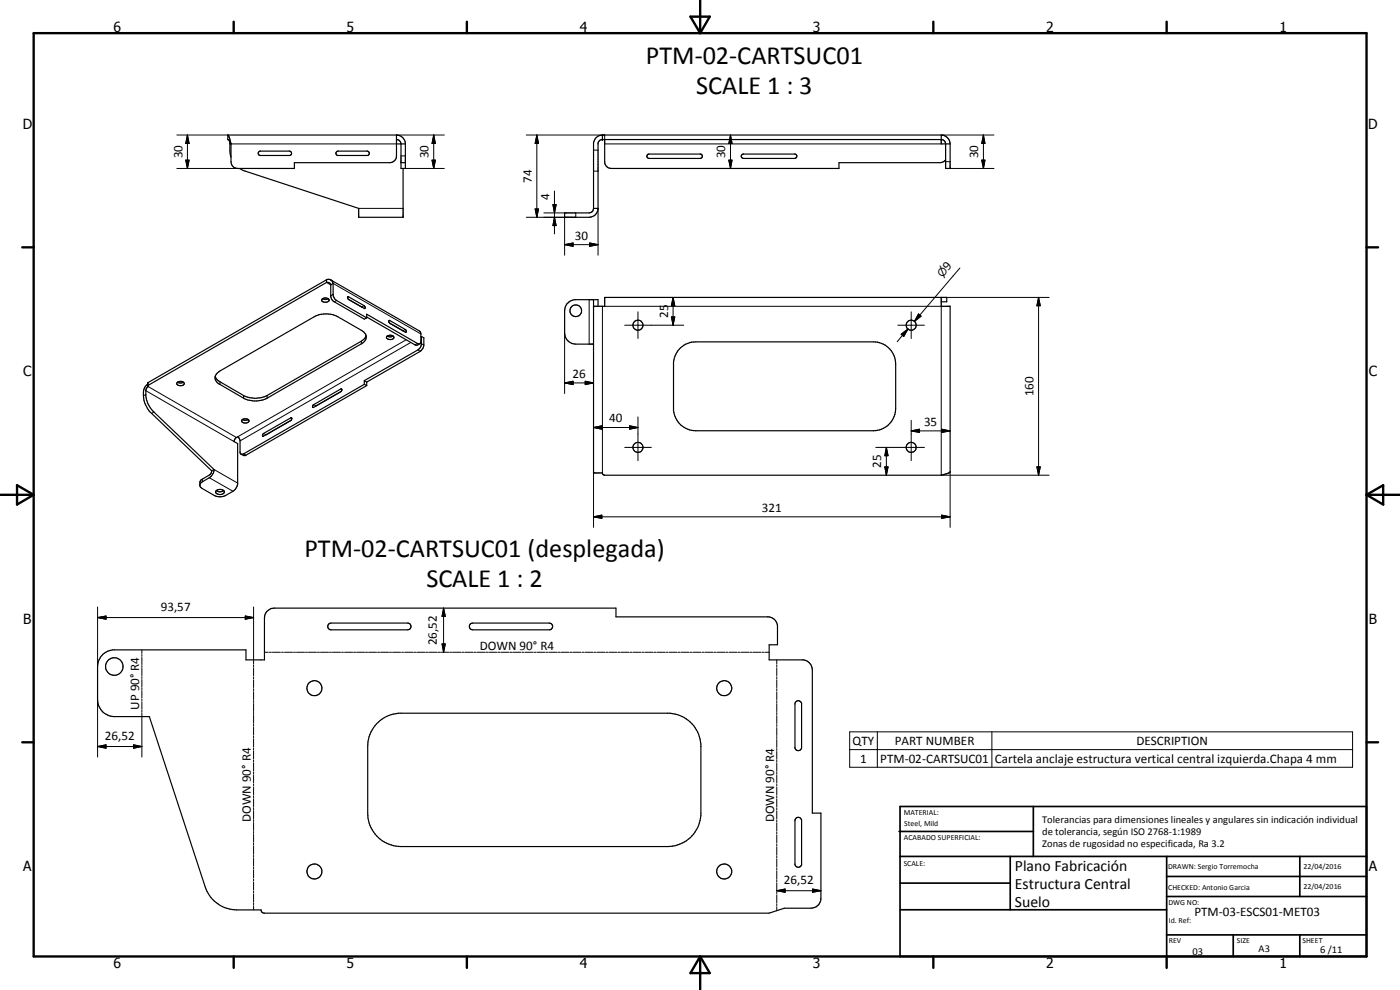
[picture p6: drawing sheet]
<svg xmlns="http://www.w3.org/2000/svg" width="420mm" height="297mm" viewBox="0 0 420 297" stroke-linecap="round" stroke-linejoin="round" font-family="sans-serif">
<g fill="none" stroke="#000" stroke-width=".35">
<path d="M68.4 40.5h50.6M68.4 40.5v1.4l.9 1.3M68.4 40.5l.4 .6 .5 2.1M68.4 40.6h.1M69 42.5v2.5l.3 2.1M71.9 50.5l1.1 .6 34.6 11.4v2.7h13.4v-14.7M77.7 45.6l.3-.3h9a.69 .69 0 0 1 .5 .7 .69 .69 0 0 1-.5 .7h-9l-.5-.4zM101 45.6l.3-.3h9.1a.69 .69 0 0 1 .4 .7 .69 .69 0 0 1-.4 .7h-9.1l-.4-.4zM119 40.5v6.3a2 2 0 0 1-2 2h-28.7v1.7h-17a2 2 0 0 1-2-2v-5.3M119 41.9l.9 .3 .4 1v7.3h1.4v-7.3M119 43.2h2.7M119 40.5a2.65 2.65 0 0 1 2.7 2.7"/>
<path d="M120.3 48.8h1.4M180.8 41.9l-.8 .2-.5 .8v19.6M180.8 40.5a2.72 2.72 0 0 0-2.7 2.3v19.7M180.8 41.9h101.7l.9 .3 .4 1v7.3h1.3v-7.3M180.8 40.5v1.4M180.8 40.5h101.7M181.5 41.9v6.6a2 2 0 0 0 2 2h68.3v-1.7h30.3l1-.2 .7-.7M194.3 46.4l.3-.2h15.7a.68 .68 0 0 1 .5 .8 .68 .68 0 0 1-.7 .5h-15.3l-.6-.3zM222.6 46.4l.4-.2h15.7a.67 .67 0 0 1 .4 .8 .67 .67 0 0 1-.6 .5h-15.4a.67 .67 0 0 1-.6-.4 .67 .67 0 0 1 .1-.7zM282.5 40.5v2.7h2.6M282.5 40.5a2.75 2.75 0 0 1 2.6 2.7M178.1 62.5a1.3 1.3 0 0 1-1.3 1.4h-7.4v1.3h7.4a2.65 2.65 0 0 0 2.7-2.7"/>
<path d="M178.1 62.5h1.4M96.6 89.8a1.37 1.37 0 0 1 2.2 .2 1.23 1.23 0 0 1-1.2 .7 1.23 1.23 0 0 1-1-.7zM96.8 89.6a1.61 1.61 0 0 0 1.7 0M98 83.9l.8-.1 .5 .2M98 83.9v.9M98 84.8a1.03 1.03 0 0 1 1.3 .7M98 84.8l-53.7 30.9M98 83.9l-53.6 31M99.3 84l26.6 15.3 .4 .9v2.2l-.3 .7M99.3 85.5v3.5l.6 1.3 9.4 5.5 .8-.4M99.3 84l.7 1M100 85v3.6l.4 1 9.7 5.8"/>
<path d="M100 85l-.7 .5M104.3 89.1l5 2.6 .2 .8-.1 .1-4.8-2.7zM104.6 89.8l3.9 2.3M108.5 92.1h.1M110.1 95.1l14.4 8.4 .6 .1 .9-.5M110.1 95.4v-1.1l15.2 8.7 .7 .1M116.7 96.2h.3l4.6 2.6a.41 .41 0 0 1 .4 .5 .41 .41 0 0 1-.4 .4l-4.6-2.7zM120.9 99.2v.1M179.5 91.9v-2h-7.1a3.5 3.5 0 0 0-3 3.3v6.7a3.4 3.4 0 0 0 3.4 3.4h5.3M282.5 89.2v2.7h2.6v49.7l-.3 .3-2.3 .7h-101l-.6-.4-.1-.3h-2.7v-52M282.5 90.6h1.6v-1.4h-102.6v2.7h-3.4M44.3 115.3a3.9 3.9 0 0 0-1.2 4.3 8 8 0 0 0 2.4 4.4l18 17.3"/>
<path d="M44.4 114.9l.1 1.1-.6 .6a4.4 4.4 0 0 0 .2 3.6l.8 1.8 .9 1.3 18.5 17.6M44.4 114.9h.1M53.1 114.9a1.23 1.23 0 0 1 2.2 .3 1.15 1.15 0 0 1-1.2 .6 1.15 1.15 0 0 1-1-.9zM53.3 114.7l.9 .2 .9-.2M65.1 112.1l.9-.8 28.3-16.3a7.8 7.8 0 0 1 7.1 0l7 4.1a2.15 2.15 0 0 1 1.5 2 2.15 2.15 0 0 1-1.5 2.1l-28.2 16.3a7.8 7.8 0 0 1-7.1 0l-7.1-4.1a2 2 0 0 1-.9-3.3zM102.3 117.5l-7.5 4.3M109.3 115.3l-36.2 20.9-.8 .1M109.3 115.3l.8 .4M109.3 114.2l.8 .4M109.3 114.2v1.1M109.9 100.7l-.5 .9-1 .8-28.2 16.3a7.8 7.8 0 0 1-7.1 0l-7.4-4.4-.9-.8-.2-.6M110.1 115.7l-36.5 21-1.3-.4"/>
<path d="M110.1 114.6v1.1M116 101a1.4 1.4 0 0 1 2.2 .2 1.27 1.27 0 0 1-2.2 0zM116.2 100.8l.9 .3 .9-.3M126.5 101l.7 .3v2.2a2.63 2.63 0 0 1-1.1 1.9l-16 9.2M126.5 101l-.1 2.7-1 1.3-16.1 9.2M126.5 101h-.2M203.9 104.7l1.9-1.4 1.7-.6 1.3-.1h53.3a6.7 6.7 0 0 1 6.7 6.6v13.4a6.7 6.7 0 0 1-6.7 6.6h-53.3a6.8 6.8 0 0 1-6.7-6v-14.6l.5-1.8zM72.3 136.3l-.3-.5v-3.7l-.7-1a1.59 1.59 0 0 0-1 1.4l1 .6v12.1a3.6 3.6 0 0 1-1.4 2.2l-2.1 1.2a3.8 3.8 0 0 1-3.5 0l-3.8-2.2-.5-.7v-1.1l.3-.6 2.7-1.6 .5-1.1M72.5 126.1a1.25 1.25 0 0 1 2.2 .3 1.38 1.38 0 0 1-2.2 0zM72.8 125.9l.6 .2 1.1-.2M79 130.2l8.4-4.9a.46 .46 0 0 1 .2 .5 .46 .46 0 0 1-.4 .4l-8.3 4.7-.1-.3zM87.3 126.2l-7.5 4.3"/>
<path d="M93.9 121.6l8.4-4.9a.41 .41 0 0 1 .3 .4 .41 .41 0 0 1-.3 .4l-8.3 4.8-.2-.1zM64.3 140.9l-.2 .9-.8 1.2-2.8 1.7-.5 .8M64.3 140.9l-.8 .4M64.8 147.3a1.5 1.5 0 0 1 2.5 .4 1.52 1.52 0 0 1-2.6-.2zM64.9 147.2l1.1 .4 1.1-.4M285.1 141.6v.1M30.9 196.3l1.4-.9 1.5-.4h40v3h5.6v-12.5a2.96 2.96 0 0 1 3-3h102.5v2.6h45.8a2.97 2.97 0 0 1 2.6 2.6v5.8h-2.5v4.5h10.4a3.1 3.1 0 0 1 2.6 3v43h2.6v25.5a2.96 2.96 0 0 1-3 3h-8l-4.6 1.5-151.6-.1a.87 .87 0 0 1-.9-.9h-7.2a9.9 9.9 0 0 1-9.5-6.9l-16.8-51.1h-10.5a5.1 5.1 0 0 1-5-5v-10.6l.4-1.4zM98.5 187.4l.8-.5h23a1.02 1.02 0 0 1 1.1 1.1 1.02 1.02 0 0 1-1.1 1h-23a1.04 1.04 0 0 1-.8-1.6zM141.2 187.2l.6-.3h23.1a1.02 1.02 0 0 1 1 1.1 1.02 1.02 0 0 1-1 1h-23.1a1.02 1.02 0 0 1-.9-.7 1.02 1.02 0 0 1 .3-1.1zM113 217.2a10.2 10.2 0 0 1 6.6-3.2h81.5a10.1 10.1 0 0 1 9.2 9.3v21.4a10 10 0 0 1-9.9 9.3h-80.1a10 10 0 0 1-9.9-10v-20a10 10 0 0 1 2.6-6.8zM238.8 210.6a1.01 1.01 0 0 1 1.8 .4v13.5a1.03 1.03 0 0 1-1 .7 1.03 1.03 0 0 1-1-.7v-13.5zM238.8 245.6a1.01 1.01 0 0 1 1.8 .4v13.5a1.03 1.03 0 0 1-1 .7 1.03 1.03 0 0 1-1-.7v-13.5z"/>
<circle cx="172.8" cy="93.2" r="1.75"/>
<circle cx="191.5" cy="97.6" r="1.51"/>
<circle cx="273.4" cy="97.6" r="1.5"/>
<circle cx="191.5" cy="134.2" r="1.51"/>
<circle cx="273.5" cy="134.2" r="1.5"/>
<circle cx="34.3" cy="200" r="2.62"/>
<circle cx="94.3" cy="206.5" r="2.25"/>
<circle cx="217.3" cy="206.5" r="2.25"/>
<circle cx="94.3" cy="261.5" r="2.26"/>
<circle cx="217.3" cy="261.5" r="2.24"/>
</g>
<g fill="none" stroke="#000" stroke-width=".3">
<path d="M53.1 40.5h15.3M53.1 50.5h18.2M55.7 48h1.1l-.6 2.5zM56.2 40.5l.6 2.6h-1.1zM56.2 40.5v10M69 43.2h50M119 40.5h14.3M120.3 46.8h1.4M121.7 50.5h11.6M129.7 48h1l-.5 2.5zM130.2 40.5l.5 2.6h-1zM130.2 40.5v10"/>
<path d="M157.9 40.5h23.6v1.4M161.1 40.5l.5 2.6h-1zM161.1 40.5v24.7M166.4 57.3v12.9M178.1 45h1.4M178.1 51.4h1.4M181.5 43.2h101M218.7 48h1l-.5 2.5zM219.2 40.5l.5 2.6h-1zM219.2 40.5v10M282.5 40.5h15.8M283.8 48.5h1.3"/>
<path d="M285.1 50.5h13.2M294.6 48h1l-.5 2.5zM295.1 40.5l.5 2.6h-1zM295.1 40.5v10M107.6 62.5h13.4M160.6 62.7h1l-.5 2.5zM163.2 63.9h6.2M165.9 61.4h1l-.5 2.5zM166.4 65.2l.5 2.5h-1zM169.4 73.4l2.6-.5v1zM169.4 73.4h10.1M169.4 65.2v11.4"/>
<path d="M172.8 63.9v1.3h-14.9M176.9 72.9l2.6 .5-2.6 .5zM179.5 62.5v14.1M98 84.8l1.3 .7M100 88.3l-.7 .4M100 85l26.3 15.2M101 90.2l-.7 .4M104.6 89.1l-.3 .2M109.3 91.7l-.8 .4M117 96.2l-.3 .2M121.6 98.8l-.7 .4M169.4 99.9v18.2"/>
<path d="M176.8 89.9v13.4M180.8 91.9v50M181.5 91.9h101v50.7h32.4M187.5 97.6h17.7M191.5 93.6v8M201.5 95.1h1l-.5 2.5zM202 89.2l.5 2.5h-1zM202 89.2v8.4M269.4 97.6h8M272.5 98.7l-3.2 3.8M273.5 93.6v8M275.7 94.2l.7 .7-2 1.5z"/>
<path d="M276 94.5l-1.6 1.9M282.5 89.2h32.4M288.1 80.4l-13.7 16M311.7 89.2l.5 2.5h-1zM311.7 89.2v53.4M43.8 118.4l-.8 .3M43.8 117.2l26.5 15.3M44.5 116l26.5 15.3M44.5 114.8v.8M66 114.6v.8M73.1 118.7v.8M80.2 118.7v.8"/>
<path d="M102.3 116.7l.3 .2M108.4 102.4v.8M121.9 101.9l-50.6 29.2M123.3 102.7l-51.3 29.6M125.3 103l-.8 .5M125.4 105l.7 .4M126.5 103.1l.7 .4M169.4 114.9l2.6-.5v1zM169.4 114.9h8.7M175.6 114.4l2.5 .5-2.5 .5zM270.5 100.3l2-1.6-1.3 2.3zM46.2 123.6l-.7 .4"/>
<path d="M73.1 136.2l.7 .4M79.1 130l.7 .5M87.2 125.4l.4 .2M94.1 121.4l.7 .4M178.1 128.3l2.5-.5v1zM178.1 128.3h13.4M187.5 134.2h8M189 127.8l2.5 .5-2.5 .5zM191.5 125.1v13.1M262.8 134.2h14.6M266 134.2l.5 2.5h-1zM266 134.2v8.4"/>
<path d="M273.5 129.3l2.5-.5v1zM273.5 126.1v12.1M273.5 129.3h11.6M282.6 128.8l2.5 .5-2.5 .5zM60.7 143.8v.8M62.8 143.3l7.1 4.1M64.3 140.9l7 4M178.1 155.1l2.5-.5v.9zM178.1 155.1h107M178.1 141.9v16.3M265.5 140.1h1l-.5 2.5zM282.6 154.6l2.5 .5-2.5 .4z"/>
<path d="M285.1 141.6v16.6M311.2 140.1h1l-.5 2.5zM29.3 185.3l2.5-.5v1zM29.3 182.1v17.9M29.3 185.3h46.8M42.6 195v1.1M42.6 196.4v.5M42.6 197.2v2.2M42.6 199.7v.6M73.6 184.8l2.5 .5-2.5 .5zM76.1 182.1v17.1M76.1 199.5v.6"/>
<path d="M79.4 195.7h1.1M80.8 195.7h.6M81.7 195.7h2.4M84.5 195.7h.5M85.4 195.7h2.4M88.1 195.7h.6M89 195.7h2.4M91.7 195.7h.6M92.6 195.7h2.4M95.3 195.7h.6M96.2 195.7h2.4M98.9 195.7h.6"/>
<path d="M99.8 195.7h2.4M102.5 195.7h.6M103.4 195.7h2.4M106.1 195.7h.6M107 195.7h2.4M109.7 195.7h.6M110.6 195.7h2.4M113.3 195.7h.6M114.2 195.7h2.4M116.9 195.7h.6M117.8 195.7h2.4M120.6 195.7h.5"/>
<path d="M121.4 195.7h2.5M124.2 195.7h.5M125 195.7h2.5M127.8 195.7h.5M128.6 195.7h2.5M131.3 195.7h.7M132.2 195.7h2.5M132.7 193.2h.9l-.5 2.5zM133.1 182.5l.5 2.5h-.9zM133.1 182.5v13.2M134.9 195.7h.7M135.8 195.7h2.4"/>
<path d="M138.6 195.7h.6M139.5 195.7h2.4M142.2 195.7h.6M143.1 195.7h2.4M145.8 195.7h.6M146.7 195.7h2.4M149.4 195.7h.6M150.3 195.7h2.4M153 195.7h.6M153.9 195.7h2.4M156.6 195.7h.6M157.5 195.7h2.4"/>
<path d="M160.2 195.7h.6M161.1 195.7h2.4M163.8 195.7h.6M164.7 195.7h2.4M167.4 195.7h.7M168.3 195.7h2.4M171 195.7h.7M171.9 195.7h2.4M174.7 195.7h.5M175.5 195.7h2.5M178.3 195.7h.5M179.1 195.7h2.5"/>
<path d="M181.9 195.7h.5M182.7 195.7h2.5M185.5 195.7h.6M186.3 195.7h2.5M189 195.7h.7M190 195.7h2.4M192.7 195.7h.6M193.6 195.7h2.4M196.3 195.7h.6M197.2 195.7h2.4M199.9 195.7h.6M200.8 195.7h2.4"/>
<path d="M203.5 195.7h.6M204.4 195.7h2.4M207.1 195.7h.6M208 195.7h2.4M210.7 195.7h.6M211.6 195.7h2.4M214.3 195.7h.6M215.2 195.7h2.4M217.9 195.7h.6M218.9 195.7h2.3M221.5 195.7h.7M222.5 195.7h2.3"/>
<path d="M225.1 195.7h.7M226 195.7h2.4M228.8 195.7h.6M229.6 195.7h1.2M233.1 198v1.2M233.1 199.5v.6M29.3 210v17.2M42.6 200.5v2.2M42.6 203v.6M42.6 203.9v2.2M42.6 206.4v.5M42.6 207.2v2.2"/>
<path d="M42.6 209.7v.6M42.6 210.6v2.2M42.6 213v.6M42.6 213.9v13.3M76.1 200.4v2.3M76.1 203.1v.5M76.1 204v2.3M76.1 206.6v.6M76.1 207.5v2.4M76.1 210.2v.6M76.1 211.1v2.4M76.1 213.7v.7"/>
<path d="M76.1 214.6v2.4M76.1 217.3v.6M76.1 218.2v2.4M233.1 200.4v2.3M233.1 203.1v.6M233.1 204v2.3M233.1 206.6v.7M233.1 207.6v2.3M233.1 210.2v.6M233.1 211.1v2.4M233.1 213.8v.6M233.1 214.7v2.4"/>
<path d="M233.1 217.4v.6M233.1 218.3v2.4M255 219.6h150.9v10.6h-150.9zM263.3 219.6v10.6M297.7 219.6v10.6M29.3 224l2.5-.5v1zM29.3 224h13.3M40.1 223.5l2.5 .5-2.5 .5zM76.1 220.9v.6M76.1 221.8v2.4M76.1 224.5v.6M76.1 225.3v2.5"/>
<path d="M76.1 228v.6M76.1 228.9v2.4M76.1 231.6v.6M76.1 232.5v2.4M76.1 235.2v.6M76.1 236.1v2.4M76.1 238.8v.6M76.1 239.6v2.4M233.1 221v.6M233.1 221.9v2.4M233.1 224.6v.6M233.1 225.5v2.3"/>
<path d="M233.1 228.1v.6M233.1 229v2.4M233.1 231.7v.6M233.1 232.6v2.4M233.1 235.3v.6M233.1 236.2v2.4M233.1 238.9v.6M233.1 239.8v2.4M255 224.9h150.9M76.1 242.3v.7M76.1 243.2v2.4M76.1 245.9v.6"/>
<path d="M76.1 246.8v2.4M76.1 249.5v.6M76.1 250.4v2.3M76.1 253v.6M76.1 253.9v2.4M76.1 256.6v.6M76.1 257.5v2.4M233.1 242.5v.6M233.1 243.4v2.3M233.1 246v.7M233.1 246.9v2.4M233.1 249.6v.6"/>
<path d="M233.1 250.5v2.4M233.1 253.2v.6M233.1 254.1v2.4M233.1 256.8v.6M233.1 257.7v2.4M76.1 260.2v.6M76.1 261.1v2.3M76.1 263.8v.5M76.1 264.7v2.3M76.1 267.3v.6M76.1 268.2v2.4M76.1 270.9v.6"/>
<path d="M76.1 271.8v1.2M233.1 267.3l2.5-.6v1zM233.1 260.4v.6M233.1 261.3v2.4M233.1 263.9v.7M233.1 264.9v2.4M233.1 267.5v.6M233.1 268.5v2.3M233.1 271.1v.6M233.1 272v1.3M233.1 267.3h13.3M243.9 266.7l2.5 .6-2.5 .4z"/>
</g>
<g fill="#000">
<circle cx="180.8" cy="40.5" r=".18"/>
<circle cx="180.8" cy="41.9" r=".18"/>
<circle cx="178.1" cy="91.9" r=".18"/>
<circle cx="178.1" cy="141.9" r=".18"/>
</g>
<g fill="none" stroke="#000" stroke-width=".71">
<path d="M10.1 9.9h400v277.1h-400zM70.1 6.5v3.4M140.1 6.5v3.4M207.2 5h5.8l-2.9 4.9zM210.1 0v9.9M280.1 6.5v3.4M350.1 6.5v3.4M6.7 74.2h3.4M410.1 74.2h3.5M.1 148.5h10M5.1 145.6l5 2.9-5 2.9zM410.1 148.5h10"/>
<path d="M410.1 148.5l5-2.9v5.8zM6.7 222.7h3.4M410.1 222.7h3.5M70.1 287v3.4M140.1 287v3.4M210.1 287v10M210.1 287l2.9 5h-5.8zM280.1 287v3.4M350.1 287v3.4"/>
</g>
<g fill="none" stroke="#000" stroke-width=".51">
<path d="M269.8 249.5h40.3M270.1 242h140v45h-140zM270.1 257h140M303.2 257v16M310.1 242v15M350.1 257v30M390.1 257v12M270.1 265h33.1M270.1 273h80M350.1 269h60M350.1 263h60M350.1 280.5h60"/>
<path d="M370.1 280.5v6.5M390.1 280.5v6.5"/>
</g>
<g fill="#000">
<path d="M55.7 48h1.1l-.6 2.5zM56.2 40.5l.6 2.6h-1.1zM129.7 48h1l-.5 2.5zM130.2 40.5l.5 2.6h-1zM161.1 40.5l.5 2.6h-1zM218.7 48h1l-.5 2.5zM219.2 40.5l.5 2.6h-1zM294.6 48h1l-.5 2.5zM295.1 40.5l.5 2.6h-1zM160.6 62.7h1l-.5 2.5zM165.9 61.4h1l-.5 2.5zM166.4 65.2l.5 2.5h-1z"/>
<path d="M169.4 73.4l2.6-.5v1zM176.9 72.9l2.6 .5-2.6 .5zM201.5 95.1h1l-.5 2.5zM202 89.2l.5 2.5h-1zM275.7 94.2l.7 .7-2 1.5zM311.7 89.2l.5 2.5h-1zM169.4 114.9l2.6-.5v1zM175.6 114.4l2.5 .5-2.5 .5zM270.5 100.3l2-1.6-1.3 2.3zM178.1 128.3l2.5-.5v1zM189 127.8l2.5 .5-2.5 .5zM266 134.2l.5 2.5h-1z"/>
<path d="M273.5 129.3l2.5-.5v1zM282.6 128.8l2.5 .5-2.5 .5zM178.1 155.1l2.5-.5v.9zM265.5 140.1h1l-.5 2.5zM282.6 154.6l2.5 .5-2.5 .4zM311.2 140.1h1l-.5 2.5zM29.3 185.3l2.5-.5v1zM73.6 184.8l2.5 .5-2.5 .5zM132.7 193.2h.9l-.5 2.5zM133.1 182.5l.5 2.5h-.9zM29.3 224l2.5-.5v1zM40.1 223.5l2.5 .5-2.5 .5z"/>
<path d="M233.1 267.3l2.5-.6v1zM243.9 266.7l2.5 .6-2.5 .4z"/>
</g>
<g font-size="7.9">
<text x="193.8" y="19.3">PTM-02-CARTSUC01</text>
<text x="208.9" y="28.3">SCALE 1 : 3</text>
<text x="91.3" y="167.2">PTM-02-CARTSUC01 (desplegada)</text>
<text x="128" y="176.2">SCALE 1 : 2</text>
</g>
<g font-size="4.7">
<text x="304.6" y="261.2">Plano Fabricación</text>
<text x="304.6" y="266.6">Estructura Central</text>
<text x="304.6" y="272">Suelo</text>
</g>
<g font-size="4.2">
<text x="34" y="9.6">6</text>
<text x="104" y="9.6">5</text>
<text x="174" y="9.6">4</text>
<text x="244" y="9.6">3</text>
<text x="314" y="9.6">2</text>
<text x="384" y="9.6">1</text>
<text x="6.8" y="38.7">D</text>
<text x="410.6" y="38.7">D</text>
<text x="7" y="112.9">C</text>
<text x="410.8" y="112.9">C</text>
<text x="7" y="187.1">B</text>
<text x="410.8" y="187.1">B</text>
<text x="7" y="261.4">A</text>
<text x="410.8" y="261.4">A</text>
<text x="34" y="290.4">6</text>
<text x="104" y="290.4">5</text>
<text x="174" y="290.4">4</text>
<text x="244" y="290.4">3</text>
<text x="314" y="290.4">2</text>
<text x="384" y="290.4">1</text>
</g>
<g font-size="3.9">
<text x="54.7" y="47.5" transform="rotate(-90 54.7 47.5)">30</text>
<text x="128.6" y="47.5" transform="rotate(-90 128.6 47.5)">30</text>
<text x="217.7" y="47.5" transform="rotate(-90 217.7 47.5)">30</text>
<text x="293.6" y="47.5" transform="rotate(-90 293.6 47.5)">30</text>
<text x="159.6" y="54.9" transform="rotate(-90 159.6 54.9)">74</text>
<text x="164.9" y="60.1" transform="rotate(-90 164.9 60.1)">4</text>
<text x="172.5" y="71.9">30</text>
<text x="284.6" y="81.2" transform="rotate(-50 284.6 81.2)">9</text>
<text x="200.5" y="95.4" transform="rotate(-90 200.5 95.4)">25</text>
<text x="171.8" y="113.4">26</text>
<text x="310.1" y="118.9" transform="rotate(-90 310.1 118.9)">160</text>
<text x="182.8" y="126.7">40</text>
<text x="277.3" y="127.8">35</text>
<text x="264.5" y="140.5" transform="rotate(-90 264.5 140.5)">25</text>
<text x="228.6" y="153.5">321</text>
<text x="48.2" y="183.3">93,57</text>
<text x="131.1" y="193.6" transform="rotate(-90 131.1 193.6)">26,52</text>
<text x="144" y="194.9">DOWN 90° R4</text>
<text x="41.8" y="212.9" transform="rotate(-90 41.8 212.9)">UP 90° R4</text>
<text x="31.5" y="221.9">26,52</text>
<text x="255.9" y="223.5">QTY</text>
<text x="268.6" y="223.5">PART NUMBER</text>
<text x="341.1" y="223.5">DESCRIPTION</text>
<text x="258.1" y="228.8">1</text>
<text x="264.2" y="228.9">PTM-02-CARTSUC01</text>
<text x="298.6" y="228.9">Cartela anclaje estructura vertical central izquierda.Chapa 4 mm</text>
<text x="75.3" y="246.6" transform="rotate(-90 75.3 246.6)">DOWN 90° R4</text>
<text x="232.3" y="246.8" transform="rotate(-90 232.3 246.8)">DOWN 90° R4</text>
<text x="235.3" y="265.2">26,52</text>
<text x="358.5" y="275">PTM-03-ESCS01-MET03</text>
</g>
<text font-size="3.3" x="282.8" y="83.3" transform="rotate(-50 282.8 83.3)">n</text>
<g font-size="3.1">
<text x="312.7" y="246.8">Tolerancias para dimensiones lineales y angulares sin indicación individual</text>
<text x="312.7" y="250.4">de tolerancia, según ISO 2768-1:1989</text>
<text x="312.7" y="254">Zonas de rugosidad no especificada, Ra 3.2</text>
<text x="357.9" y="286.4">03</text>
<text x="377.7" y="285.6">A3</text>
<text x="396.2" y="285.9">6 /11</text>
</g>
<g font-size="2.4">
<text x="271.2" y="244.4">MATERIAL:</text>
<text x="271.3" y="252">ACABADO SUPERFICIAL:</text>
<text x="271.4" y="247.9">Steel, Mild</text>
<text x="271.2" y="259.7">SCALE:</text>
<text x="350.6" y="260.8">DRAWN: Sergio Torremocha</text>
<text x="391.2" y="260.6">22/04/2016</text>
<text x="350.6" y="267">CHECKED: Antonio Garcia</text>
<text x="391.2" y="266.7">22/04/2016</text>
<text x="350.6" y="271.4">DWG NO:</text>
<text x="350.8" y="276.9">Id. Ref:</text>
<text x="350.8" y="282.8">REV</text>
<text x="371.2" y="282.9">SIZE</text>
<text x="390.9" y="282.9">SHEET</text>
</g>
</svg>
